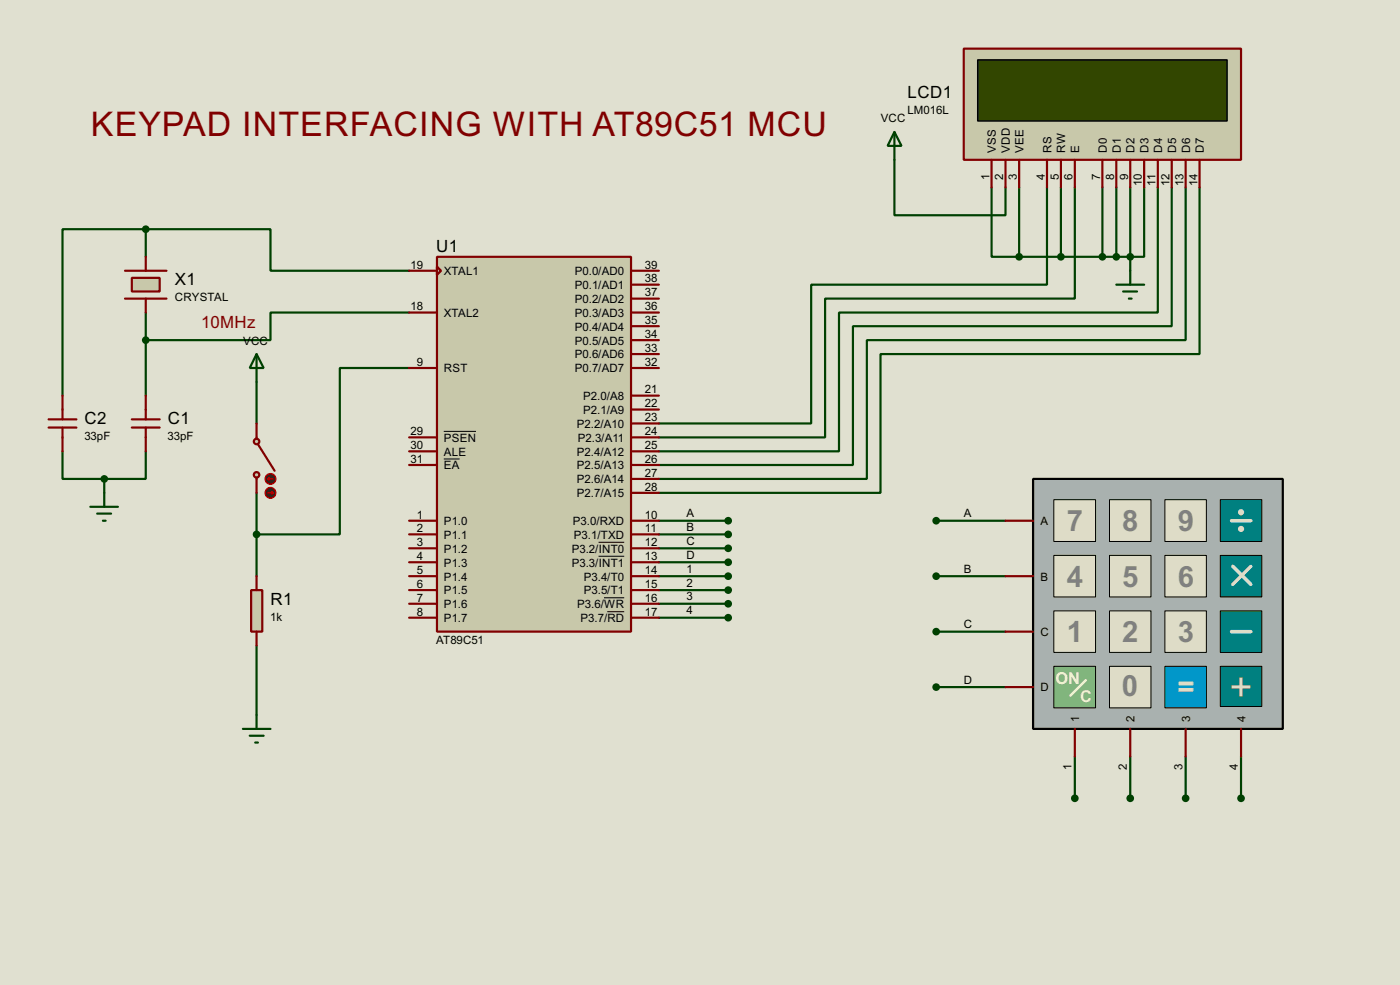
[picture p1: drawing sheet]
<svg xmlns="http://www.w3.org/2000/svg" width="256mm" height="180mm" viewBox="0 0 256 180" stroke-linecap="round" stroke-linejoin="round" font-family="sans-serif">
<path d="M0 0h256.5v180.3h-256.5z" fill="#e0e0d0"/>
<g fill="none" stroke="#004000" stroke-width=".4">
<path d="M163.9 29.3v10.1h20.3v-5.1M181.7 34.3v12.7h5M186.7 34.3v12.7M191.8 34.3v17.8h-43.2v25.4h-27.9M194.4 34.3v12.7M196.9 34.3v20.4h-45.7v25.4h-30.5M202 34.3v12.7M204.5 34.3v12.7M207.1 34.3v15.3M209.6 34.3v12.7h-22.9M212.1 34.3v22.9h-58.4v25.4h-33M214.7 34.3v25.4h-58.4v25.4h-35.6"/>
<path d="M217.2 34.3v28h-58.4v25.4h-38.1M219.8 34.3v30.5h-58.5v25.4h-40.6M26.7 42h22.9v7.6h25.4M26.7 42h-15.2v30.4M26.7 42v5M26.7 57.2v15.2M75 57.2h-25.4v5.1h-22.9M47 69.9v7.6M75 67.4h-12.7v30.4h-15.3M11.5 82.6v5.1h7.6M19.1 87.7v2.5M26.7 82.6v5.1h-7.6"/>
<path d="M47 90.2v15.3M120.7 95.3h12.7M120.7 97.8h12.7M171.5 95.3h12.7M47 118.2v12.7M120.7 105.5h12.7M120.7 100.4h12.7M120.7 102.9h12.7M120.7 108h12.7M120.7 110.5h12.7M120.7 113.1h12.7M171.5 105.5h12.7"/>
<path d="M171.5 115.6h12.7M171.5 125.8h12.7M196.9 138.5v7.6M207.1 138.5v7.6M217.2 138.5v7.6M227.4 138.5v7.6"/>
</g>
<path d="M80.1 47h35.5v68.6h-35.5z" fill="#c8c8aa" stroke="#800000" stroke-width=".4"/>
<g fill="none" stroke="#800000" stroke-width=".4">
<path d="M22.9 49.6h7.6M22.9 54.7h7.6M75 57.2h5.1M75 49.6h5.1M80.1 48.8l.7 .8-.7 .7zM115.6 57.2h5.1M115.6 49.6h5.1M115.6 52.1h5.1M115.6 54.7h5.1M115.6 59.7h5.1M75 67.4h5.1M115.6 67.4h5.1"/>
<path d="M115.6 62.3h5.1M115.6 64.8h5.1M115.6 72.4h5.1M115.6 75h5.1M115.6 77.5h5.1M75 82.6h5.1M75 85.1h5.1M75 80.1h5.1M75 95.3h5.1M75 97.8h5.1M115.6 82.6h5.1M115.6 85.1h5.1"/>
<path d="M115.6 80.1h5.1M115.6 95.3h5.1M115.6 97.8h5.1M115.6 90.2h5.1M115.6 87.7h5.1M75 100.4h5.1M75 102.9h5.1M75 105.5h5.1M75 108h5.1M75 110.5h5.1M75 113.1h5.1M115.6 100.4h5.1"/>
<path d="M115.6 102.9h5.1M115.6 105.5h5.1M115.6 108h5.1M115.6 110.5h5.1M115.6 113.1h5.1"/>
</g>
<path d="M81.3 79h5.9M81.3 84h2.9M109.7 99.3h4.7M109.7 101.8h4.7M110.7 109.4h3.7M111.3 112h3.1" fill="none" stroke="#000" stroke-width=".18"/>
<path d="M24.2 50.9h5.1v2.5h-5.1z" fill="#c8c8aa" stroke="#800000" stroke-width=".4"/>
<path d="M26.7 47v2.6M26.7 54.7v2.5M8.9 76.8h5.1M8.9 78.3h5.1M11.5 72.4v4.4M11.5 78.3v4.3M24.2 76.8h5.1M24.2 78.3h5.1M26.7 72.4v4.4M26.7 78.3v4.3" fill="none" stroke="#800000" stroke-width=".4"/>
<g fill="#004000" stroke="#004000" stroke-width=".4">
<circle cx="26.7" cy="42" r=".5"/>
<circle cx="26.7" cy="62.3" r=".5"/>
<circle cx="19.1" cy="87.7" r=".5"/>
</g>
<path d="M16.6 92.8h5M17.8 94h2.6M18.9 95.3h.5M19.1 90.2v2.6" fill="none" stroke="#004000" stroke-width=".4"/>
<g fill="#c8c8aa" stroke="#800000" stroke-width=".4">
<circle cx="47" cy="86.9" r=".5"/>
<circle cx="47" cy="80.8" r=".5"/>
</g>
<path d="M47 77.5v2.8M47 87.4v2.8M47.3 81.3l3 4.9" fill="none" stroke="#800000" stroke-width=".4"/>
<circle cx="49.5" cy="87.7" r="1" fill="#400000" stroke="#f00" stroke-width=".2"/>
<path d="M49.1 87.7l.2 .2M49.1 87.7h1M49.3 87.4l-.2 .3" fill="none" stroke="#f00" stroke-width=".2"/>
<circle cx="49.5" cy="90.2" r="1" fill="#400000" stroke="#f00" stroke-width=".2"/>
<path d="M49.1 90.2h1M49.8 90l.3 .2M50.1 90.2l-.3 .3" fill="none" stroke="#f00" stroke-width=".2"/>
<path d="M46 108h2.1v7.6h-2.1z" fill="#c8c8aa" stroke="#800000" stroke-width=".4"/>
<path d="M47 105.5v2.5M47 115.6v2.6" fill="none" stroke="#800000" stroke-width=".4"/>
<path d="M47 64.8l1.3 2.6h-2.5zM47 64.8v5.1M44.5 133.4h5.1M45.8 134.7h2.5M46.8 135.9h.5M47 130.9v2.5" fill="none" stroke="#004000" stroke-width=".4"/>
<circle cx="47" cy="97.8" r=".5" fill="#004000" stroke="#004000" stroke-width=".4"/>
<path d="M189.3 87.7h45.7v45.7h-45.7z" fill="#a9b1af" stroke="#000" stroke-width=".4"/>
<g fill="#dedcc7" stroke="#000" stroke-width=".18">
<path d="M193.1 91.5h7.6v7.6h-7.6z"/>
<path d="M203.3 91.5h7.6v7.6h-7.6z"/>
<path d="M213.4 91.5h7.6v7.6h-7.6z"/>
</g>
<path d="M223.6 91.5h7.6v7.6h-7.6z" fill="#008080" stroke="#000" stroke-width=".18"/>
<g fill="#dedcc7" stroke="#000" stroke-width=".18">
<path d="M193.1 101.7h7.6v7.6h-7.6z"/>
<path d="M203.3 101.7h7.6v7.6h-7.6z"/>
<path d="M213.4 101.7h7.6v7.6h-7.6z"/>
</g>
<path d="M223.6 101.7h7.6v7.6h-7.6z" fill="#008080" stroke="#000" stroke-width=".18"/>
<g fill="#dedcc7" stroke="#000" stroke-width=".18">
<path d="M193.1 111.8h7.6v7.6h-7.6z"/>
<path d="M203.3 111.8h7.6v7.6h-7.6z"/>
<path d="M213.4 111.8h7.6v7.6h-7.6z"/>
</g>
<path d="M213.4 122h7.6v7.6h-7.6z" fill="#0197c9" stroke="#000" stroke-width=".18"/>
<path d="M223.6 111.8h7.6v7.6h-7.6z" fill="#008080" stroke="#000" stroke-width=".18"/>
<path d="M225.6 95.3h3.6M225.6 115.6h3.6M229.2 103.7l-3.3 3.3" fill="none" stroke="#dedcc7" stroke-width=".65"/>
<g fill="#c8c8aa" stroke="#dedcc7" stroke-width=".65">
<circle cx="227.4" cy="93.8" r=".25"/>
<circle cx="227.4" cy="96.8" r=".25"/>
</g>
<path d="M223.6 122h7.6v7.3h-7.6z" fill="#008080" stroke="#000" stroke-width=".18"/>
<path d="M225.9 103.7l3.3 3.3" fill="none" stroke="#dedcc7" stroke-width=".65"/>
<path d="M193.1 122h7.6v7.6h-7.6z" fill="#81b57d" stroke="#000" stroke-width=".18"/>
<path d="M198.9 124.5l-2.8 2.8" fill="none" stroke="#fafbdb" stroke-width=".45"/>
<path d="M203.3 122h7.6v7.6h-7.6z" fill="#dedcc7" stroke="#000" stroke-width=".18"/>
<path d="M184.2 95.3h5.1M184.2 105.5h5.1M184.2 115.6h5.1M184.2 125.8h5.1M196.9 133.4v5.1M207.1 133.4v5.1M217.2 133.4v5.1M227.4 133.4v5.1" fill="none" stroke="#800000" stroke-width=".4"/>
<path d="M176.6 8.9h50.8v20.4h-50.8z" fill="#c8c8aa" stroke="#800000" stroke-width=".4"/>
<path d="M179.1 11h45.7v11.2h-45.7z" fill="#324600" stroke="#000" stroke-width=".25"/>
<g fill="none" stroke="#800000" stroke-width=".4">
<path d="M181.7 29.3v5M184.2 29.3v5M186.7 29.3v5M191.8 29.3v5M194.4 29.3v5M196.9 29.3v5M202 29.3v5M204.5 29.3v5M207.1 29.3v5M209.6 29.3v5M212.1 29.3v5M214.7 29.3v5"/>
<path d="M217.2 29.3v5M219.8 29.3v5"/>
</g>
<path d="M163.9 24.2l1.3 2.5h-2.6zM163.9 24.2v5.1M204.5 52.1h5.1M205.8 53.4h2.5M206.8 54.7h.5M207.1 49.6v2.5" fill="none" stroke="#004000" stroke-width=".4"/>
<g fill="#004000" stroke="#004000" stroke-width=".4">
<circle cx="204.5" cy="47" r=".5"/>
<circle cx="207" cy="47" r=".5"/>
<circle cx="201.9" cy="47" r=".5"/>
<circle cx="194.3" cy="47" r=".5"/>
<circle cx="186.7" cy="47" r=".5"/>
<circle cx="171.5" cy="95.3" r=".5"/>
<circle cx="171.5" cy="105.5" r=".5"/>
<circle cx="171.5" cy="115.6" r=".5"/>
<circle cx="171.5" cy="125.8" r=".5"/>
<circle cx="196.9" cy="146.1" r=".5"/>
<circle cx="207" cy="146.1" r=".5"/>
<circle cx="217.2" cy="146.1" r=".5"/>
<circle cx="227.3" cy="146.1" r=".5"/>
<circle cx="133.4" cy="95.3" r=".5"/>
<circle cx="133.4" cy="97.8" r=".5"/>
<circle cx="133.4" cy="100.4" r=".5"/>
<circle cx="133.4" cy="102.9" r=".5"/>
<circle cx="133.4" cy="105.5" r=".5"/>
<circle cx="133.4" cy="108" r=".5"/>
<circle cx="133.4" cy="110.5" r=".5"/>
<circle cx="133.4" cy="113.1" r=".5"/>
</g>
<text font-size="8.2" x="225.3" y="128.4">+</text>
<text font-size="7" fill="#800000" x="16.7" y="24.8">KEYPAD INTERFACING WITH AT89C51 MCU</text>
<g font-size="6" fill="#808080">
<text x="195.4" y="97.2">7</text>
<text x="205.6" y="97.2">8</text>
<text x="215.8" y="97.2">9</text>
<text x="195.4" y="107.4">4</text>
<text x="205.6" y="107.4">5</text>
<text x="215.8" y="107.4">6</text>
<text x="195.4" y="117.5">1</text>
<text x="205.6" y="117.5">2</text>
<text x="215.8" y="117.5">3</text>
<text x="205.5" y="127.4">0</text>
</g>
<text font-size="6" fill="#dedcc7" x="215.7" y="127.7">=</text>
<g font-size="3.5">
<text x="166.3" y="18">LCD1</text>
<text x="79.9" y="46.2">U1</text>
<text x="32.1" y="52.2">X1</text>
<text x="15.5" y="77.6">C2</text>
<text x="30.8" y="77.6">C1</text>
<text x="49.6" y="110.7">R1</text>
</g>
<text font-size="3.5" fill="#800000" x="36.9" y="60.1">10MHz</text>
<text font-size="3.4" fill="#fafbdb" x="193.4" y="125.1">ON</text>
<text font-size="3.4" fill="#eff2c4" x="197.9" y="128.4">C</text>
<g font-size="2.4">
<text x="161.3" y="22.4">VCC</text>
<text x="166.2" y="20.9">LM016L</text>
<text x="182.5" y="27.9" transform="rotate(-90 182.5 27.9)">VSS</text>
<text x="185" y="27.9" transform="rotate(-90 185 27.9)">VDD</text>
<text x="187.5" y="27.9" transform="rotate(-90 187.5 27.9)">VEE</text>
<text x="192.6" y="27.9" transform="rotate(-90 192.6 27.9)">RS</text>
<text x="195.2" y="27.9" transform="rotate(-90 195.2 27.9)">RW</text>
<text x="197.7" y="27.9" transform="rotate(-90 197.7 27.9)">E</text>
<text x="202.8" y="27.9" transform="rotate(-90 202.8 27.9)">D0</text>
<text x="205.3" y="27.9" transform="rotate(-90 205.3 27.9)">D1</text>
<text x="207.9" y="27.9" transform="rotate(-90 207.9 27.9)">D2</text>
<text x="210.4" y="27.9" transform="rotate(-90 210.4 27.9)">D3</text>
<text x="212.9" y="27.9" transform="rotate(-90 212.9 27.9)">D4</text>
<text x="215.5" y="27.9" transform="rotate(-90 215.5 27.9)">D5</text>
<text x="218" y="27.9" transform="rotate(-90 218 27.9)">D6</text>
<text x="220.5" y="27.9" transform="rotate(-90 220.5 27.9)">D7</text>
<text x="181.3" y="33" transform="rotate(-90 181.3 33)">1</text>
<text x="183.8" y="33" transform="rotate(-90 183.8 33)">2</text>
<text x="186.3" y="32.9" transform="rotate(-90 186.3 32.9)">3</text>
<text x="191.4" y="32.9" transform="rotate(-90 191.4 32.9)">4</text>
<text x="194" y="33" transform="rotate(-90 194 33)">5</text>
<text x="196.5" y="33" transform="rotate(-90 196.5 33)">6</text>
<text x="201.6" y="32.9" transform="rotate(-90 201.6 32.9)">7</text>
<text x="204.1" y="32.9" transform="rotate(-90 204.1 32.9)">8</text>
<text x="206.7" y="33" transform="rotate(-90 206.7 33)">9</text>
<text x="209.2" y="34.1" transform="rotate(-90 209.2 34.1)">10</text>
<text x="211.7" y="33.9" transform="rotate(-90 211.7 33.9)">11</text>
<text x="214.3" y="34.1" transform="rotate(-90 214.3 34.1)">12</text>
<text x="216.8" y="34.1" transform="rotate(-90 216.8 34.1)">13</text>
<text x="219.4" y="34.1" transform="rotate(-90 219.4 34.1)">14</text>
<text x="75.2" y="49.2">19</text>
<text x="81.3" y="50.4">XTAL1</text>
<text x="105.3" y="50.4">P0.0/AD0</text>
<text x="105.3" y="52.9">P0.1/AD1</text>
<text x="118.2" y="49.2">39</text>
<text x="118.2" y="51.7">38</text>
<text x="32" y="55.2">CRYSTAL</text>
<text x="75.2" y="56.8">18</text>
<text x="81.3" y="58">XTAL2</text>
<text x="105.3" y="55.4">P0.2/AD2</text>
<text x="105.3" y="58">P0.3/AD3</text>
<text x="118.2" y="54.3">37</text>
<text x="118.2" y="56.8">36</text>
<text x="118.2" y="59.3">35</text>
<text x="44.5" y="63.1">VCC</text>
<text x="105.3" y="60.5">P0.4/AD4</text>
<text x="105.3" y="63.1">P0.5/AD5</text>
<text x="105.3" y="65.6">P0.6/AD6</text>
<text x="118.2" y="61.9">34</text>
<text x="118.2" y="64.4">33</text>
<text x="76.4" y="67">9</text>
<text x="81.3" y="68.1">RST</text>
<text x="105.3" y="68.1">P0.7/AD7</text>
<text x="118.2" y="67">32</text>
<text x="118.2" y="72">21</text>
<text x="106.8" y="73.2">P2.0/A8</text>
<text x="106.8" y="75.8">P2.1/A9</text>
<text x="118.2" y="74.6">22</text>
<text x="118.2" y="77.1">23</text>
<text x="15.5" y="80.6">33pF</text>
<text x="30.7" y="80.6">33pF</text>
<text x="75.2" y="82.2">30</text>
<text x="75.2" y="79.7">29</text>
<text x="81.3" y="83.4">ALE</text>
<text x="81.3" y="80.8">PSEN</text>
<text x="105.7" y="78.3">P2.2/A10</text>
<text x="105.7" y="83.4">P2.4/A12</text>
<text x="105.8" y="80.8">P2.3/A11</text>
<text x="118.2" y="79.7">24</text>
<text x="118.2" y="82.2">25</text>
<text x="75.2" y="84.7">31</text>
<text x="81.3" y="85.9">EA</text>
<text x="105.7" y="85.9">P2.5/A13</text>
<text x="105.7" y="88.5">P2.6/A14</text>
<text x="118.2" y="89.8">28</text>
<text x="118.2" y="84.7">26</text>
<text x="118.2" y="87.3">27</text>
<text x="76.4" y="94.9">1</text>
<text x="105.7" y="91">P2.7/A15</text>
<text x="118.2" y="94.9">10</text>
<text x="125.8" y="94.7">A</text>
<text x="176.6" y="94.7">A</text>
<text x="76.4" y="97.4">2</text>
<text x="76.4" y="100">3</text>
<text x="81.3" y="96.1">P1.0</text>
<text x="81.3" y="98.6">P1.1</text>
<text x="81.3" y="101.2">P1.2</text>
<text x="104.7" y="101.2">P3.2/INT0</text>
<text x="104.9" y="96.1">P3.0/RXD</text>
<text x="105.1" y="98.6">P3.1/TXD</text>
<text x="118.2" y="97.4">11</text>
<text x="118.2" y="100">12</text>
<text x="125.8" y="97.2">B</text>
<text x="125.8" y="99.8">C</text>
<text x="190.6" y="96.1">A</text>
<text x="76.4" y="102.5">4</text>
<text x="76.4" y="105.1">5</text>
<text x="76.4" y="107.6">6</text>
<text x="81.3" y="103.7">P1.3</text>
<text x="81.3" y="106.3">P1.4</text>
<text x="104.7" y="103.7">P3.3/INT1</text>
<text x="106.9" y="106.3">P3.4/T0</text>
<text x="118.2" y="102.5">13</text>
<text x="118.2" y="105.1">14</text>
<text x="118.2" y="107.6">15</text>
<text x="125.8" y="104.9">1</text>
<text x="125.8" y="107.4">2</text>
<text x="125.8" y="102.3">D</text>
<text x="176.6" y="104.9">B</text>
<text x="190.6" y="106.3">B</text>
<text x="49.5" y="113.6">1k</text>
<text x="76.4" y="110.1">7</text>
<text x="76.4" y="112.7">8</text>
<text x="81.3" y="108.8">P1.5</text>
<text x="81.3" y="111.3">P1.6</text>
<text x="81.3" y="113.9">P1.7</text>
<text x="105.7" y="111.3">P3.6/WR</text>
<text x="106.3" y="113.9">P3.7/RD</text>
<text x="106.9" y="108.8">P3.5/T1</text>
<text x="118.2" y="112.7">17</text>
<text x="118.2" y="110.1">16</text>
<text x="125.8" y="109.9">3</text>
<text x="125.8" y="112.5">4</text>
<text x="79.9" y="117.8">AT89C51</text>
<text x="176.6" y="115">C</text>
<text x="190.6" y="116.4">C</text>
<text x="176.6" y="125.2">D</text>
<text x="190.6" y="126.6">D</text>
<text x="197.7" y="132.1" transform="rotate(-90 197.7 132.1)">1</text>
<text x="207.9" y="132.1" transform="rotate(-90 207.9 132.1)">2</text>
<text x="218" y="132.1" transform="rotate(-90 218 132.1)">3</text>
<text x="228.2" y="132.1" transform="rotate(-90 228.2 132.1)">4</text>
<text x="196.3" y="141" transform="rotate(-90 196.3 141)">1</text>
<text x="206.5" y="141" transform="rotate(-90 206.5 141)">2</text>
<text x="216.6" y="141" transform="rotate(-90 216.6 141)">3</text>
<text x="226.8" y="141" transform="rotate(-90 226.8 141)">4</text>
</g>
</svg>
